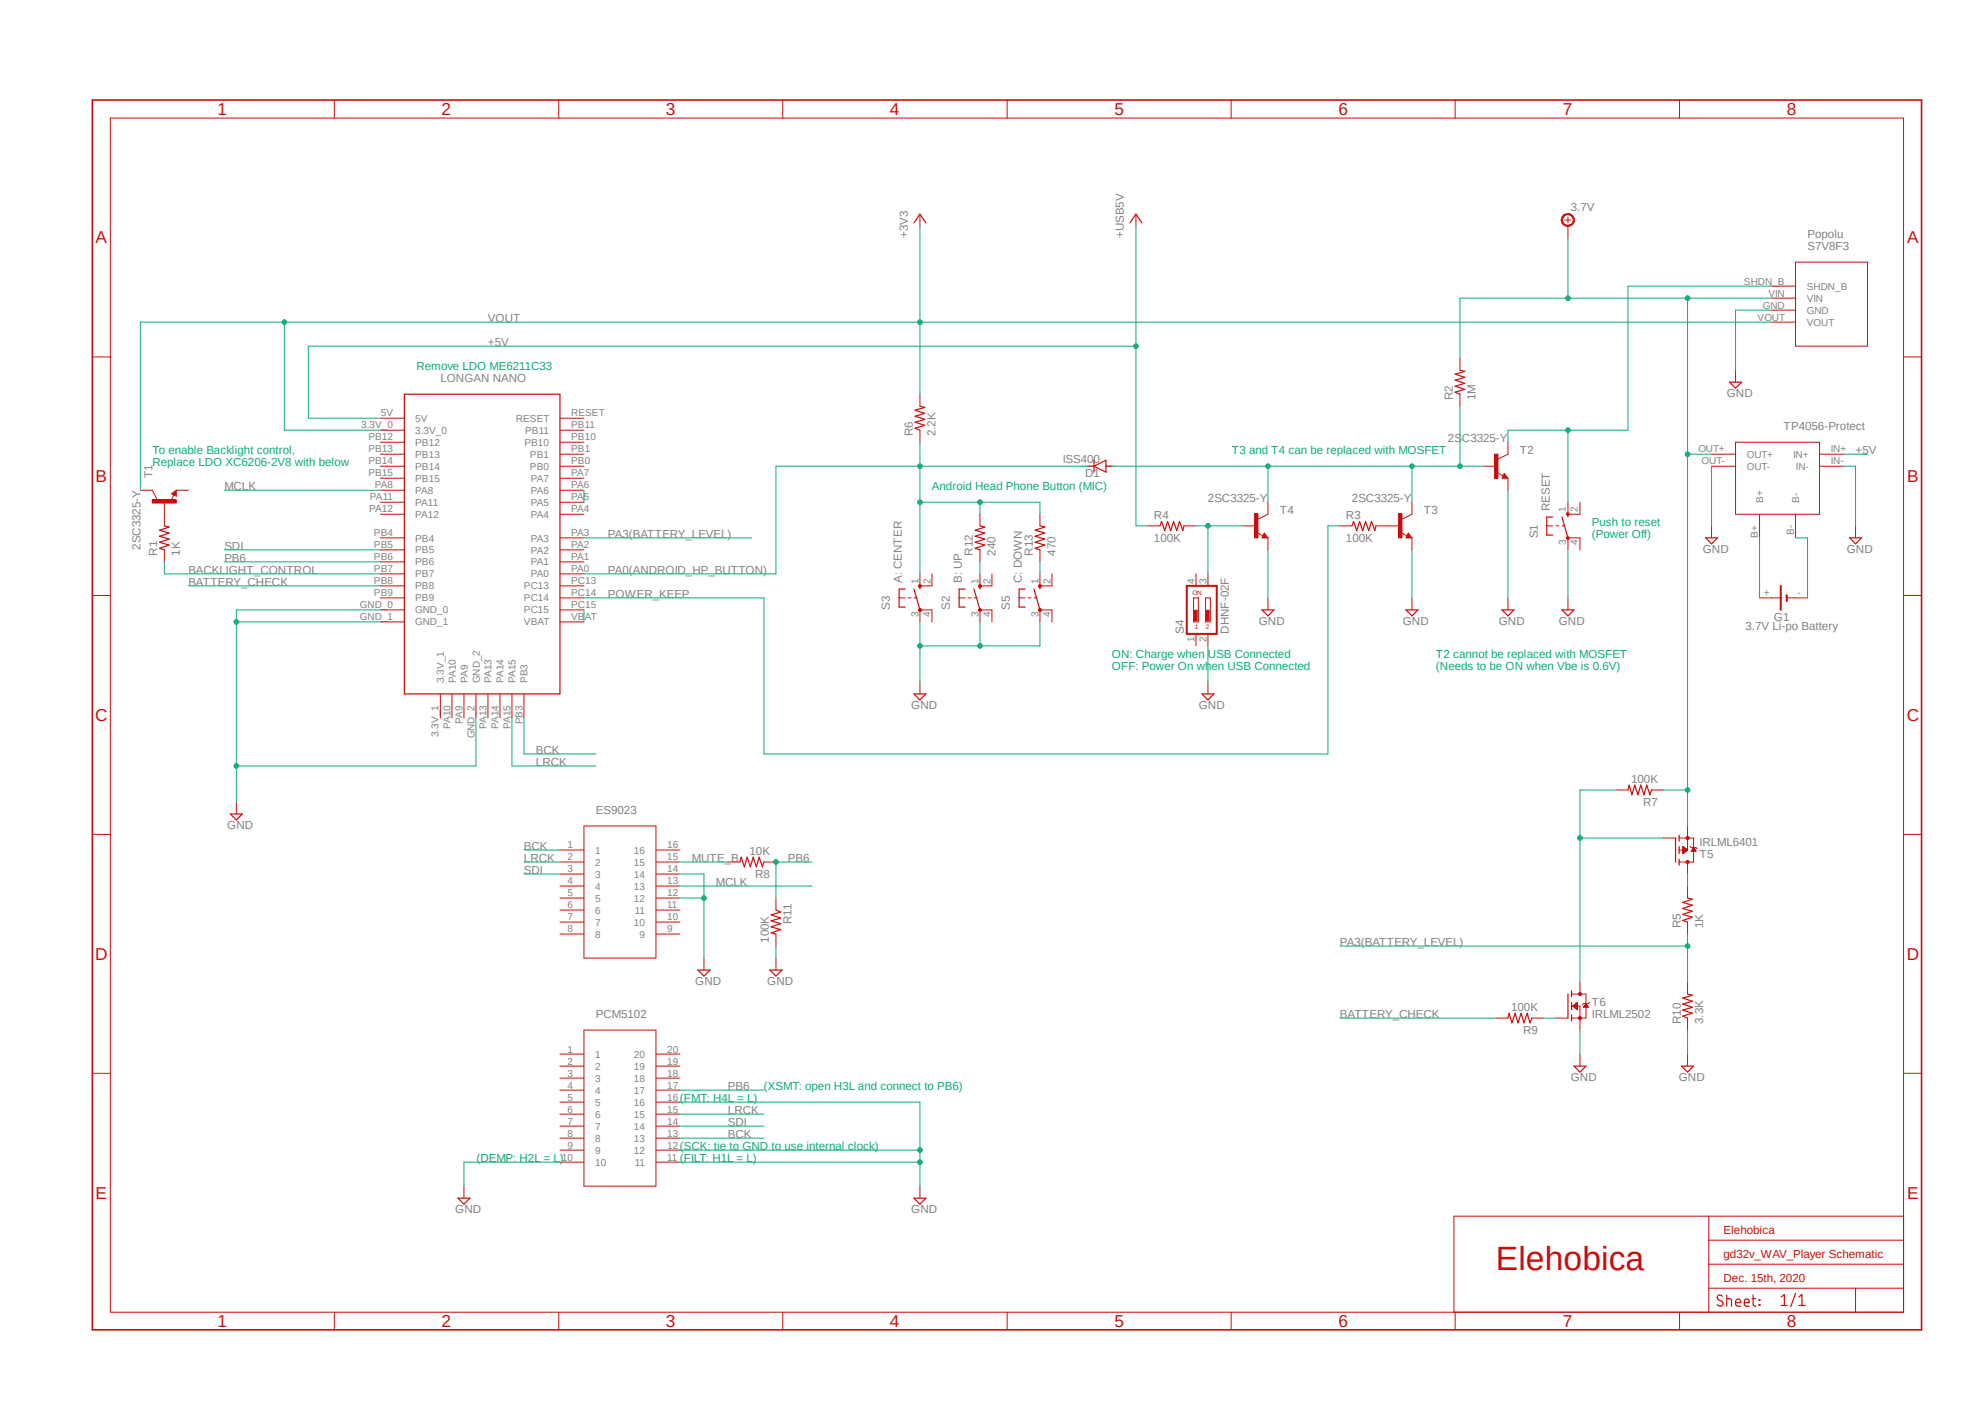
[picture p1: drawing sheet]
<svg xmlns="http://www.w3.org/2000/svg" width="420mm" height="297mm" viewBox="0 0 420 297" stroke-linecap="round" stroke-linejoin="round" font-family="sans-serif">
<path d="M19 20.8l388.2 261.2M407.2 20.8l-388.2 261.2" fill="none" stroke="#fff" stroke-width=".21"/>
<path d="M316.9 100l1.3 .7M319.2 96.1l-2 1M318.4 100.2l.8 1h-1.3z" fill="none" stroke="#c90d0c" stroke-width=".21"/>
<path d="M318.4 100.7l.1 .2h-.3l.2-.5 .5 .6h-.7" fill="none" stroke="#c90d0c" stroke-width=".25"/>
<path d="M316.4 96.1h.7v5.1h-.7z" fill-rule="evenodd" fill="#c90d0c"/>
<path d="M331.2 46.6h1.3M331.9 45.9v1.3M309 75.8v2.5M309 83.4v2.5M314.1 98.6h2.5M316.4 96.1h.7v5.1h-.7zM319.2 93.6v2.5M283.6 111.3h2.6M291.2 111.3h2.6M319.2 101.2v2.5M298.9 126.5v2.5M319.2 126.5v2.5" fill="none" stroke="#c90d0c" stroke-width=".21"/>
<path d="M309 78.3l1 .3-2 .6 2 .6-2 .6 2 .7-2 .6 2 .7-2 .6 1 .4M286.2 111.3l.3-1 .7 2 .6-2 .6 2 .6-2 .7 2 .6-2 .7 2 .2-1M297.6 129h2.5l-1.2 1.3zM317.9 129h2.6l-1.3 1.3z" fill="none" stroke="#c90d0c" stroke-width=".25"/>
<path d="M331 45.4a1.42 1.42 0 0 1 2.2 .6 1.42 1.42 0 0 1-1 1.9 1.42 1.42 0 0 1-1.8-1.3h.3a1.15 1.15 0 0 1 1.5-1.2 1.15 1.15 0 0 1 .6 1.8 1.15 1.15 0 0 1-1.9-.1l-.2-.5h-.3l.2-.7z" fill-rule="evenodd" fill="#c90d0c"/>
<path d="M331 45.4a1.42 1.42 0 0 1 2.2 .6 1.42 1.42 0 0 1-1 1.9 1.42 1.42 0 0 1-1.8-1.3h.3a1.15 1.15 0 0 1 1.5-1.2 1.15 1.15 0 0 1 .6 1.8 1.15 1.15 0 0 1-1.9-.1l-.2-.5h-.3l.2-.7zM331.9 47.8v2.6M327.4 111.3h1.3M329.3 111.3h.6M330.6 111.3h.6M331.9 108.8h2.5M331.9 113.8h2.5" fill="none" stroke="#c90d0c" stroke-width=".21"/>
<path d="M328.7 109.4h-1.3v3.8h1.3M330.6 109.4l1.3 4.4M331.9 108.8v.6" fill="none" stroke="#c90d0c" stroke-width=".25"/>
<path d="M331.6 113.6h.5v.4h-.5z" fill-rule="evenodd" fill="#c90d0c"/>
<path d="M331.6 113.6h.5v.4h-.5z" fill="none" stroke="#c90d0c" stroke-width=".21"/>
<path d="M331.6 108.5h.5v.5h-.5z" fill-rule="evenodd" fill="#c90d0c"/>
<g fill="none" stroke="#c90d0c" stroke-width=".21">
<path d="M194.7 83.4v2.5M194.7 91v2.6M243 111.3h2.5M250.6 111.3h2.5M331.6 108.5h.5v.5h-.5zM331.9 106.3v2.5M331.9 113.8v2.5M334.4 106.3v2.5M334.4 113.8v2.5M190.3 126.5h1.3M192.2 126.5h.7M193.5 126.5h.6"/>
<path d="M194.7 124h2.6M194.7 129h2.6M268.4 126.5v2.5M331.9 126.5v2.5M255.7 144.3v2.5"/>
</g>
<path d="M194.7 85.9l1 .3-2 .6 2 .7-2 .6 2 .6-2 .6 2 .7-2 .6 1 .4M230.3 98.6h1.3M231.6 98.6l2.5-1.2v2.5zM231.6 97.4v2.5M234.1 98.6h1.3M245.5 111.3l.4-1 .6 2 .6-2 .7 2 .6-2 .7 2 .6-2 .6 2 .3-1M191.6 124.6h-1.3v3.8h1.3M193.5 124.6l1.2 4.4M194.7 124v.6M267.1 129h2.6l-1.3 1.3zM330.6 129h2.6l-1.3 1.3zM254.4 146.8h2.6l-1.3 1.3z" fill="none" stroke="#c90d0c" stroke-width=".25"/>
<path d="M194.5 128.9l.2-.2 .3 .2v.4h-.5z" fill-rule="evenodd" fill="#c90d0c"/>
<path d="M194.5 128.9l.2-.2 .3 .2v.4h-.5z" fill="none" stroke="#c90d0c" stroke-width=".21"/>
<path d="M194.5 123.8h.5v.4h-.5z" fill-rule="evenodd" fill="#c90d0c"/>
<g fill="none" stroke="#c90d0c" stroke-width=".21">
<path d="M194.7 45.3v2.5M240.4 45.3v2.5M194.5 123.8h.5v.4h-.5zM194.7 121.4v2.6M194.7 129v2.6M197.3 121.4v2.6M197.3 129v2.6M252.6 126.5h1.1v5.1h-1.1zM255.2 126.5h1v5.1h-1zM342 167.1h2.6M349.6 167.1h2.5M357.2 187.5v2.5"/>
<path d="M357.2 195.1v2.5M316.6 215.4h2.6M324.3 215.4h2.5M357.2 207.8v2.5M357.2 215.4v2.5M357.2 223v2.6"/>
</g>
<path d="M193.5 47.2l1.2-1.9 1.3 1.9M239.2 47.2l1.2-1.9 1.3 1.9M344.6 167.1l.2-1 .6 2 .6-2 .7 2 .6-2 .7 2 .6-2 .6 2 .4-1M357.2 190l1 .2-2 .7 2 .6-2 .7 2 .6-2 .7 2 .6-2 .6 1 .4M319.2 215.4l.2-1 .6 2 .7-2 .6 2 .7-2 .6 2 .6-2 .6 2 .5-1M357.2 210.3l1 .3-2 .6 2 .6-2 .6 2 .7-2 .6 2 .7-2 .6 1 .4M355.9 225.6h2.6l-1.3 1.2z" fill="none" stroke="#c90d0c" stroke-width=".25"/>
<path d="M251.2 124h6.3v10.1h-6.3z" fill="none" stroke="#c90d0c" stroke-width=".42"/>
<path d="M252.9 129.1h.5v2.2h-.5z" fill-rule="evenodd" fill="#c90d0c"/>
<path d="M252.9 129.1h.5v2.2h-.5z" fill="none" stroke="#c90d0c" stroke-width=".21"/>
<path d="M255.4 129.1h.5v2.2h-.5z" fill-rule="evenodd" fill="#c90d0c"/>
<g fill="none" stroke="#c90d0c" stroke-width=".21">
<path d="M380.1 55.5h15.2v17.7h-15.2zM367.4 78.3v2.6M375 60.5h5.1M375 63.1h5.1M375 65.6h5.1M375 68.2h5.1M80.5 96.1h5.1M80.5 98.6h5.1M80.5 93.6h5.1M80.5 91h5.1M80.5 88.5h5.1M118.5 96.1h5.1"/>
<path d="M118.5 98.6h5.1M118.5 93.6h5.1M118.5 91h5.1M118.5 88.5h5.1M362.3 96.1h5.1M362.3 98.6h5.1M367.4 93.6h17.7v15.2h-17.7zM385.1 96.1h5.1M385.1 98.6h5.1M32.2 103.7l1.1 2M36.3 104.5l1-.8v1.3zM36.8 104.6l-.6 1.3"/>
<path d="M80.5 108.8h5.1M80.5 101.2h5.1M80.5 103.7h5.1M80.5 106.3h5.1M80.5 113.8h5.1M80.5 116.3h5.1M80.5 118.9h5.1M118.5 108.8h5.1M118.5 101.2h5.1M118.5 103.7h5.1M118.5 106.3h5.1M118.5 113.8h5.1"/>
<path d="M118.5 116.3h5.1M118.5 118.9h5.1M362.3 111.3v2.5M372.4 108.8v5M380.1 108.8v5M392.8 111.3v2.5M80.5 126.5h5.1M80.5 124h5.1M80.5 121.4h5.1M80.5 129h5.1M80.5 131.6h5.1M118.5 126.5h5.1"/>
<path d="M118.5 124h5.1M118.5 121.4h5.1M118.5 129h5.1M118.5 131.6h5.1M253.1 121.4v2.6M253.1 134.1v2.6M255.4 129.1h.5v2.2h-.5zM255.7 121.4v2.6M255.7 134.1v2.6M372.4 126.5h4.5M378.2 126.5h4.4M93.2 146.8v5.1"/>
<path d="M95.7 146.8v5.1M98.2 146.8v5.1M100.7 146.8v5.1M103.3 146.8v5.1M105.8 146.8v5.1M108.4 146.8v5.1M110.9 146.8v5.1M50 169.7v2.5M118.5 179.8h5.1M123.6 174.8h15.2v27.9h-15.2zM138.8 179.8h5.1M118.5 182.4h5.1"/>
<path d="M118.5 184.9h5.1M118.5 187.5h5.1M118.5 190h5.1M118.5 192.5h5.1M118.5 195.1h5.1M118.5 197.6h5.1M138.8 182.4h5.1M138.8 184.9h5.1M138.8 187.5h5.1M138.8 190h5.1M138.8 192.5h5.1M138.8 195.1h5.1"/>
<path d="M138.8 197.6h5.1M149 202.7v2.5M334.4 223v2.6"/>
</g>
<path d="M85.6 83.4h32.9v63.4h-32.9zM366.1 80.9h2.5l-1.2 1.2zM36.8 104.5l.3-.2v.4l-.5-.2 .6-.5v.7M361 113.8h2.5l-1.2 1.3zM391.5 113.8h2.5l-1.2 1.3zM48.8 172.2h2.5l-1.3 1.3zM147.7 205.2h2.6l-1.3 1.3zM333.2 225.6h2.5l-1.3 1.2z" fill="none" stroke="#c90d0c" stroke-width=".25"/>
<path d="M376.9 124v5M378.2 125.9v1.3" fill="none" stroke="#c90d0c" stroke-width=".42"/>
<path d="M32.2 105.7h5.1v.7h-5.1z" fill-rule="evenodd" fill="#c90d0c"/>
<g fill="none" stroke="#c90d0c" stroke-width=".21">
<path d="M29.7 103.7h2.5M32.2 105.7h5.1v.7h-5.1zM34.8 106.3v5M34.8 116.3v2.6M37.3 103.7h2.6M352.1 177.3h2.6M355.4 177.3h3.1v5.1h-3.1M357.2 174.8v5h-1.8M357.7 179.1l.3 .2h1l.2 .3M154.1 182.4h2.5M161.7 182.4h2.5M164.2 190v2.5"/>
<path d="M164.2 197.6v2.6M357.2 182.4v2.5"/>
</g>
<path d="M34.8 111.3l1 .2-2 .7 2 .6-2 .7 2 .5-2 .7 2 .6-2 .7 1 .3M354.7 177.3v5.1M355.4 176.7v1.3M355.4 179.1v1.5M156.6 182.4l.3-1 .7 2 .5-2 .7 2 .6-2 .7 2 .6-2 .7 2 .3-1M164.2 192.5l1.1 .5-2.1 .5 2.1 .7-2.1 .6 2.1 .6-2.1 .7 2.1 .6-2.1 .7 1 .2M355.4 181.8v1.2" fill="none" stroke="#c90d0c" stroke-width=".25"/>
<circle cx="357.2" cy="177.3" r=".33" fill="#c90d0c"/>
<circle cx="357.2" cy="177.3" r=".33" fill="none" stroke="#c90d0c" stroke-width=".21"/>
<circle cx="357.2" cy="182.4" r=".33" fill="#c90d0c"/>
<g fill="none" stroke="#c90d0c" stroke-width=".21">
<path d="M356.2 179.9h.9M356.2 179.8h1M356.2 179.7h.9M356.2 179.7h.8M356.2 179.6h.7M356.2 179.5h.7M356.2 179.4h.4M356.2 179.1l1 .7-1 .8zM356.2 179.3h.3M356.2 179.2h.2M358.1 179.9h.8M358.1 179.8h.7"/>
<path d="M358.2 179.7h.6M358.3 179.7h.4M358.3 179.6h.4M358.4 179.5h.2M358.5 179.3l.5 .8h-1zM358.5 179.4h.1M356.2 180.1h.7M356.2 180h.8M356.2 180.5h.2M356.2 180.4h.2M356.2 180.3h.3M356.2 180.3h.5"/>
<path d="M356.2 180.2h.7M358 180h1M329.3 215.4h2.6M332.6 210.3h3.1v5.1h-3.1M332.6 212.9h1.8v5M334.4 207.8v2.5M336.5 212.1l-.3 .2h-1l-.3 .3"/>
<circle cx="357.2" cy="182.4" r=".33"/>
</g>
<path d="M331.9 210.3v5.1M332.6 209.6v1.3M332.6 212.1v1.5M332.6 214.7v1.3" fill="none" stroke="#c90d0c" stroke-width=".25"/>
<circle cx="334.4" cy="215.4" r=".33" fill="#c90d0c"/>
<circle cx="334.4" cy="215.4" r=".33" fill="none" stroke="#c90d0c" stroke-width=".21"/>
<circle cx="334.4" cy="210.3" r=".33" fill="#c90d0c"/>
<g fill="none" stroke="#c90d0c" stroke-width=".21">
<path d="M296.6 112.7l1.2 .7M298.1 112.8l.8 1h-1.3zM298.9 108.8l-2.1 1M164.2 202.7v2.5M332.9 212.9h1M332.9 212.9l1 .7M333 212.8h.9M333.1 212.9h.8M333.1 212.7h.8M333.2 213h.7M333.2 213.1h.7M333.2 212.6h.7"/>
<path d="M333.3 212.5h.6M333.3 213.2h.6M333.4 212.4h.5M333.4 213.3h.5M333.5 212.3h.4M333.6 213.4h.3M333.6 212.3h.3M333.7 213.4h.2M333.7 213.5h.2M333.7 212.2h.2M333.8 213.6h.1M333.8 212.1h.1"/>
<path d="M333.9 212.1l-1 .8M333.9 212.1v1.5M335.2 213h.9M335.3 212.9h.8M335.3 212.9h.7M335.4 212.8h.5M335.4 212.7h.5M335.5 212.6h.4M335.5 212.5h.3M335.6 212.4h.1M335.6 212.3h.1M335.7 212.3l.5 .8h-1z"/>
<circle cx="334.4" cy="210.3" r=".33"/>
</g>
<path d="M298.1 113.3l.1 .2h-.4l.3-.5 .5 .7h-.8M163 205.2h2.5l-1.3 1.3z" fill="none" stroke="#c90d0c" stroke-width=".25"/>
<path d="M296.1 108.7h.6v5.1h-.6z" fill-rule="evenodd" fill="#c90d0c"/>
<path d="M266.1 112.7l1.3 .7M267.6 112.8l.8 1h-1.3zM268.4 108.8l-2 1M293.8 111.3h2.5M296.1 108.7h.6v5.1h-.6zM298.9 106.3v2.5M298.9 113.8v2.5" fill="none" stroke="#c90d0c" stroke-width=".21"/>
<path d="M267.6 113.3l.1 .2h-.3l.2-.5 .5 .7h-.7" fill="none" stroke="#c90d0c" stroke-width=".25"/>
<path d="M265.6 108.7h.7v5.1h-.7z" fill-rule="evenodd" fill="#c90d0c"/>
<g fill="none" stroke="#c90d0c" stroke-width=".21">
<path d="M23.4 25h379.5v252.6h-379.5zM70.8 21.2v3.8M118.3 21.2v3.8M165.7 21.2v3.8M213.2 21.2v3.8M260.6 21.2v3.8M308 21.2v3.8M355.5 21.2v3.8M19.5 75.5h3.9M402.9 75.5h3.8M263.3 111.3h2.5M265.6 108.7h.7v5.1h-.7z"/>
<path d="M268.4 106.3v2.5M268.4 113.8v2.5M19.5 126h3.9M203 126.5h1.3M204.9 126.5h.7M206.2 126.5h.6M207.4 124h2.6M207.4 129h2.6M402.9 126h3.8M19.5 176.5h3.9M402.9 176.5h3.8M19.5 227.1h3.9"/>
<path d="M402.9 227.1h3.8M361.7 257.3v20.3M402.9 257.3h-95.1v20.3M70.8 277.6v3.7M118.3 277.6v3.7M165.7 277.6v3.7M213.2 277.6v3.7M260.6 277.6v3.7M308 277.6v3.7M355.5 277.6v3.7M361.7 272.5h41.2M361.7 267.5h41.2"/>
<path d="M361.7 262.4h41.2M392.8 272.5v5.1"/>
</g>
<g fill="none" stroke="#c90d0c" stroke-width=".25">
<path d="M204.3 124.6h-1.3v3.8h1.3M206.2 124.6l1.2 4.4M207.4 124v.6M364.6 274.2a.61 .61 0 0 0-.7-.2 .61 .61 0 0 0-.4 .5l.2 .5 .8 .3a.55 .55 0 0 1 .2 .6 .55 .55 0 0 1-.5 .5l-.7-.4M365.5 274.7h.7l.3 .3v1.4M365.5 274v2.4M367.4 275.6h1.1l-.2-.6-.3-.2-.5 .2-.1 .3v.6l.4 .5h.7M369.2 275.6h1v-.6l-.6-.2a1.09 1.09 0 0 0-.3 1.4l.3 .2h.6M370.8 274.7h.8M371.1 274v1.9l.1 .3 .4 .2M372.4 275l.1 .1zM372.4 276h.1v.2h-.1z"/>
<path d="M377 276.2h1.3M377 274.4l.7-.5v2.3M380.1 273.6l-1.1 2.8M380.7 276.2h1.4M380.7 274.4l.7-.5v2.3"/>
</g>
<path d="M19.5 21.2h387.2v260.1h-387.2z" fill="none" stroke="#c90d0c" stroke-width=".34"/>
<path d="M207.2 128.9l.2-.2 .3 .2v.4h-.5z" fill-rule="evenodd" fill="#c90d0c"/>
<path d="M207.2 128.9l.2-.2 .3 .2v.4h-.5z" fill="none" stroke="#c90d0c" stroke-width=".21"/>
<path d="M207.2 123.8h.5v.4h-.5z" fill-rule="evenodd" fill="#c90d0c"/>
<path d="M207.2 123.8h.5v.4h-.5zM207.4 121.4v2.6M207.4 129v2.6M210 121.4v2.6M210 129v2.6M215.7 126.5h1.3M217.6 126.5h.7M218.9 126.5h.6M220.1 124h2.6M220.1 129h2.6" fill="none" stroke="#c90d0c" stroke-width=".21"/>
<path d="M217 124.6h-1.3v3.8h1.3M218.9 124.6l1.2 4.4M220.1 124v.6" fill="none" stroke="#c90d0c" stroke-width=".25"/>
<path d="M219.9 128.9l.2-.2 .3 .2v.4h-.5z" fill-rule="evenodd" fill="#c90d0c"/>
<path d="M219.9 128.9l.2-.2 .3 .2v.4h-.5z" fill="none" stroke="#c90d0c" stroke-width=".21"/>
<path d="M219.9 123.8h.5v.4h-.5z" fill-rule="evenodd" fill="#c90d0c"/>
<g fill="none" stroke="#c90d0c" stroke-width=".21">
<path d="M207.4 108.8v2.5M207.4 116.3v2.6M220.1 108.8v2.5M220.1 116.3v2.6M219.9 123.8h.5v.4h-.5zM220.1 121.4v2.6M220.1 129v2.6M222.7 121.4v2.6M222.7 129v2.6M194.7 144.3v2.5M123.6 217.9h15.2v33.1h-15.2zM118.5 223h5.1"/>
<path d="M118.5 225.6h5.1M118.5 228.1h5.1M118.5 230.6h5.1M118.5 233.2h5.1M118.5 235.7h5.1M118.5 238.3h5.1M138.8 223h5.1M138.8 225.6h5.1M138.8 228.1h5.1M138.8 230.6h5.1M138.8 233.2h5.1M138.8 235.7h5.1"/>
<path d="M138.8 238.3h5.1M98.2 251v2.5M118.5 240.8h5.1M118.5 243.3h5.1M118.5 245.9h5.1M138.8 240.8h5.1M138.8 243.3h5.1M138.8 245.9h5.1M194.7 251v2.5"/>
</g>
<path d="M207.4 111.3l1 .2-2 .7 2 .6-2 .7 2 .5-2 .7 2 .6-2 .7 1 .3M220.1 111.3l1 .2-2 .7 2 .6-2 .7 2 .5-2 .7 2 .6-2 .7 1 .3M193.5 146.8h2.5l-1.3 1.3zM96.9 253.5h2.6l-1.3 1.3zM193.5 253.5h2.5l-1.3 1.3z" fill="none" stroke="#c90d0c" stroke-width=".25"/>
<circle cx="309" cy="98.6" r=".5" fill="#0dab76"/>
<g fill="none" stroke="#0dab76" stroke-width=".21">
<path d="M298.9 98.6v7.7M309 85.9v12.7M314.1 98.6h-45.7v7.7"/>
<circle cx="309" cy="98.6" r=".5"/>
</g>
<circle cx="298.9" cy="98.6" r=".5" fill="#0dab76"/>
<g fill="none" stroke="#0dab76" stroke-width=".21">
<path d="M235.4 98.6h33"/>
<circle cx="298.9" cy="98.6" r=".5"/>
</g>
<circle cx="268.4" cy="98.6" r=".5" fill="#0dab76"/>
<g fill="none" stroke="#0dab76" stroke-width=".21">
<path d="M375 65.6h-7.6v12.7M268.4 116.3v10.2M298.9 116.3v10.2M319.2 103.7v22.8M331.9 116.3v10.2M50 131.6h30.5M80.5 129h-30.5v40.7M255.7 136.7v7.6M334.4 217.9v5.1M357.2 217.9v5.1"/>
<circle cx="268.4" cy="98.6" r=".5"/>
</g>
<circle cx="50" cy="131.6" r=".5" fill="#0dab76"/>
<g fill="none" stroke="#0dab76" stroke-width=".21">
<path d="M100.7 151.9v10.2h-50.7"/>
<circle cx="50" cy="131.6" r=".5"/>
</g>
<circle cx="50" cy="162.1" r=".5" fill="#0dab76"/>
<g fill="none" stroke="#0dab76" stroke-width=".21">
<path d="M143.9 190h5.1M143.9 184.9h5.1v17.8"/>
<circle cx="50" cy="162.1" r=".5"/>
</g>
<circle cx="149" cy="190" r=".5" fill="#0dab76"/>
<g fill="none" stroke="#0dab76" stroke-width=".21">
<path d="M362.3 98.6v12.7M390.2 98.6h2.6v12.7M164.2 200.2v2.5M143.9 233.2h50.8v17.8M143.9 245.9h50.8"/>
<circle cx="149" cy="190" r=".5"/>
</g>
<circle cx="194.7" cy="245.9" r=".5" fill="#0dab76"/>
<g fill="none" stroke="#0dab76" stroke-width=".21">
<path d="M143.9 243.3h50.8"/>
<circle cx="194.7" cy="245.9" r=".5"/>
</g>
<circle cx="194.7" cy="243.3" r=".5" fill="#0dab76"/>
<g fill="none" stroke="#0dab76" stroke-width=".21">
<path d="M194.7 131.6v12.7M207.4 131.6v5.1M118.5 245.9h-20.3v5.1"/>
<circle cx="194.7" cy="243.3" r=".5"/>
</g>
<circle cx="194.7" cy="136.7" r=".5" fill="#0dab76"/>
<g fill="none" stroke="#0dab76" stroke-width=".21">
<path d="M220.1 131.6v5.1h-25.4"/>
<circle cx="194.7" cy="136.7" r=".5"/>
</g>
<circle cx="207.4" cy="136.7" r=".5" fill="#0dab76"/>
<g fill="none" stroke="#0dab76" stroke-width=".21">
<path d="M253.1 111.3h10.2"/>
<circle cx="207.4" cy="136.7" r=".5"/>
</g>
<circle cx="255.7" cy="111.3" r=".5" fill="#0dab76"/>
<g fill="none" stroke="#0dab76" stroke-width=".21">
<path d="M194.7 93.6v27.8M194.7 98.6h35.6M255.7 111.3v10.1"/>
<circle cx="255.7" cy="111.3" r=".5"/>
</g>
<circle cx="194.7" cy="98.6" r=".5" fill="#0dab76"/>
<g fill="none" stroke="#0dab76" stroke-width=".21">
<path d="M194.7 98.6h-30.5v22.8h-40.6M207.4 106.3h12.7v2.5"/>
<circle cx="194.7" cy="98.6" r=".5"/>
</g>
<circle cx="194.7" cy="106.3" r=".5" fill="#0dab76"/>
<g fill="none" stroke="#0dab76" stroke-width=".21">
<path d="M194.7 106.3h12.7v2.5"/>
<circle cx="194.7" cy="106.3" r=".5"/>
</g>
<circle cx="207.4" cy="106.3" r=".5" fill="#0dab76"/>
<g fill="none" stroke="#0dab76" stroke-width=".21">
<path d="M194.7 47.8v35.6"/>
<circle cx="207.4" cy="106.3" r=".5"/>
</g>
<circle cx="194.7" cy="68.2" r=".5" fill="#0dab76"/>
<g fill="none" stroke="#0dab76" stroke-width=".21">
<path d="M29.7 68.2h345.3M60.2 68.2v22.8h20.3"/>
<circle cx="194.7" cy="68.2" r=".5"/>
</g>
<circle cx="60.2" cy="68.2" r=".5" fill="#0dab76"/>
<g fill="none" stroke="#0dab76" stroke-width=".21">
<path d="M29.7 68.2v35.5M334.4 177.3h17.7M342 167.1h-7.6v40.7"/>
<circle cx="60.2" cy="68.2" r=".5"/>
</g>
<circle cx="334.4" cy="177.3" r=".5" fill="#0dab76"/>
<g fill="none" stroke="#0dab76" stroke-width=".21">
<path d="M331.9 50.4v12.7h-22.9v12.7M39.9 124h40.6M357.2 184.9v2.6M283.6 215.4h33M326.8 215.4h2.5"/>
<circle cx="334.4" cy="177.3" r=".5"/>
</g>
<circle cx="331.9" cy="63.1" r=".5" fill="#0dab76"/>
<g fill="none" stroke="#0dab76" stroke-width=".21">
<path d="M331.9 63.1h43.1M357.2 63.1v33"/>
<circle cx="331.9" cy="63.1" r=".5"/>
</g>
<circle cx="357.2" cy="63.1" r=".5" fill="#0dab76"/>
<g fill="none" stroke="#0dab76" stroke-width=".21">
<path d="M362.3 96.1h-5.1v71h-5.1"/>
<circle cx="357.2" cy="63.1" r=".5"/>
</g>
<circle cx="357.2" cy="167.1" r=".5" fill="#0dab76"/>
<g fill="none" stroke="#0dab76" stroke-width=".21">
<path d="M357.2 167.1v7.7"/>
<circle cx="357.2" cy="167.1" r=".5"/>
</g>
<circle cx="357.2" cy="96.1" r=".5" fill="#0dab76"/>
<g fill="none" stroke="#0dab76" stroke-width=".21">
<path d="M375 60.5h-30.4v30.5h-25.4v2.6M331.9 91v15.3"/>
<circle cx="357.2" cy="96.1" r=".5"/>
</g>
<circle cx="331.9" cy="91" r=".5" fill="#0dab76"/>
<g fill="none" stroke="#0dab76" stroke-width=".21">
<path d="M357.2 197.6v10.2M283.6 200.2h73.6"/>
<circle cx="331.9" cy="91" r=".5"/>
</g>
<circle cx="357.2" cy="200.2" r=".5" fill="#0dab76"/>
<g fill="none" stroke="#0dab76" stroke-width=".21">
<path d="M240.4 47.8v63.5M240.4 73.2h-175.1v15.3h15.2M123.6 113.8h35.6"/>
<circle cx="357.2" cy="200.2" r=".5"/>
</g>
<circle cx="240.4" cy="73.2" r=".5" fill="#0dab76"/>
<g fill="none" stroke="#0dab76" stroke-width=".21">
<path d="M390.2 96.1h5.1M34.8 118.9v2.5h45.7M47.5 116.3h33M47.5 103.7h33M47.5 118.9h33M123.6 103.7v2.6M240.4 111.3h2.6M283.6 111.3h-2.5v48.2h-119.4v-33h-38.1M372.4 113.8v12.7M380.1 113.8h2.5v12.7M123.6 129v2.6M108.4 151.9v10.2h17.7"/>
<path d="M110.9 151.9v7.6h15.2M110.9 179.8h7.6M110.9 184.9h7.6M110.9 182.4h7.6M143.9 187.5h28M164.2 182.4v7.6M143.9 238.3h17.8M143.9 235.7h17.8M143.9 240.8h17.8"/>
<circle cx="240.4" cy="73.2" r=".5"/>
</g>
<circle cx="164.2" cy="182.4" r=".5" fill="#0dab76"/>
<g fill="none" stroke="#0dab76" stroke-width=".21">
<path d="M207.4 118.9v2.5M220.1 118.9v2.5M143.9 182.4h10.2M164.2 182.4h7.7M143.9 230.6h17.8"/>
<circle cx="164.2" cy="182.4" r=".5"/>
</g>
<text font-size="7.1" fill="#c90d0c" x="316.6" y="268.7">Elehobica</text>
<g font-size="3.6" fill="#c90d0c">
<text x="46" y="24.4">1</text>
<text x="93.5" y="24.4">2</text>
<text x="141" y="24.4">3</text>
<text x="188.4" y="24.4">4</text>
<text x="235.9" y="24.4">5</text>
<text x="283.3" y="24.4">6</text>
<text x="330.8" y="24.4">7</text>
<text x="378.2" y="24.4">8</text>
<text x="20.2" y="51.5">A</text>
<text x="403.7" y="51.5">A</text>
<text x="20.2" y="102">B</text>
<text x="403.7" y="102">B</text>
<text x="20.1" y="152.6">C</text>
<text x="403.6" y="152.6">C</text>
<text x="20.1" y="203">D</text>
<text x="403.6" y="203">D</text>
<text x="20.2" y="253.6">E</text>
<text x="403.7" y="253.6">E</text>
<text x="46" y="280.8">1</text>
<text x="93.5" y="280.8">2</text>
<text x="141" y="280.8">3</text>
<text x="188.4" y="280.8">4</text>
<text x="235.9" y="280.8">5</text>
<text x="283.3" y="280.8">6</text>
<text x="330.8" y="280.8">7</text>
<text x="378.2" y="280.8">8</text>
</g>
<g font-size="2.5" fill="#808080">
<text x="332.5" y="44.6">3.7V</text>
<text x="192.2" y="50.4" transform="rotate(-90 192.2 50.4)">+3V3</text>
<text x="237.9" y="50.4" transform="rotate(-90 237.9 50.4)">+USB5V</text>
<text x="382.6" y="50.3">Popolu</text>
<text x="382.6" y="52.9">S7V8F3</text>
<text x="103.3" y="68.2">VOUT</text>
<text x="103.3" y="73.2">+5V</text>
<text x="93.2" y="80.9">LONGAN NANO</text>
<text x="365.5" y="84">GND</text>
<text x="307.5" y="84.7" transform="rotate(-90 307.5 84.7)">R2</text>
<text x="312.3" y="84.7" transform="rotate(-90 312.3 84.7)">1M</text>
<text x="193.2" y="92.3" transform="rotate(-90 193.2 92.3)">R6</text>
<text x="198" y="92.3" transform="rotate(-90 198 92.3)">2.2K</text>
<text x="306.5" y="93.6">2SC3325-Y</text>
<text x="377.5" y="91">TP4056-Protect</text>
<text x="32.2" y="101.2" transform="rotate(-90 32.2 101.2)">T1</text>
<text x="224.9" y="98">ISS400</text>
<text x="229.7" y="100.8">D1</text>
<text x="321.7" y="96.1">T2</text>
<text x="392.8" y="96.1">+5V</text>
<text x="47.5" y="103.7">MCLK</text>
<text x="255.7" y="106.3">2SC3325-Y</text>
<text x="286.2" y="106.3">2SC3325-Y</text>
<text x="128.7" y="113.9">PA3(BATTERY_LEVEL)</text>
<text x="244.3" y="109.8">R4</text>
<text x="270.9" y="108.8">T4</text>
<text x="284.9" y="109.8">R3</text>
<text x="301.4" y="108.8">T3</text>
<text x="325.5" y="113.9" transform="rotate(-90 325.5 113.9)">S1</text>
<text x="328.1" y="108.1" transform="rotate(-90 328.1 108.1)">RESET</text>
<text x="29.7" y="116.3" transform="rotate(-90 29.7 116.3)">2SC3325-Y</text>
<text x="33.3" y="117.6" transform="rotate(-90 33.3 117.6)">R1</text>
<text x="38.1" y="117.6" transform="rotate(-90 38.1 117.6)">1K</text>
<text x="47.5" y="118.9">PB6</text>
<text x="47.5" y="116.3">SDI</text>
<text x="205.9" y="117.6" transform="rotate(-90 205.9 117.6)">R12</text>
<text x="210.7" y="117.6" transform="rotate(-90 210.7 117.6)">240</text>
<text x="218.6" y="117.6" transform="rotate(-90 218.6 117.6)">R13</text>
<text x="223.4" y="117.6" transform="rotate(-90 223.4 117.6)">470</text>
<text x="244.3" y="114.6">100K</text>
<text x="284.9" y="114.6">100K</text>
<text x="360.4" y="117">GND</text>
<text x="390.9" y="117">GND</text>
<text x="39.9" y="124">BATTERY_CHECK</text>
<text x="39.9" y="121.4">BACKLIGHT_CONTROL</text>
<text x="128.7" y="121.4">PA0(ANDROID_HP_BUTTON)</text>
<text x="190.9" y="123.4" transform="rotate(-90 190.9 123.4)">A: CENTER</text>
<text x="203.6" y="123.4" transform="rotate(-90 203.6 123.4)">B: UP</text>
<text x="216.3" y="123.4" transform="rotate(-90 216.3 123.4)">C: DOWN</text>
<text x="128.7" y="126.5">POWER_KEEP</text>
<text x="188.4" y="129" transform="rotate(-90 188.4 129)">S3</text>
<text x="201.1" y="129" transform="rotate(-90 201.1 129)">S2</text>
<text x="213.8" y="129" transform="rotate(-90 213.8 129)">S5</text>
<text x="375.5" y="131.5">G1</text>
<text x="250.6" y="134.1" transform="rotate(-90 250.6 134.1)">S4</text>
<text x="260.1" y="134.1" transform="rotate(-90 260.1 134.1)">DHNF-02F</text>
<text x="266.4" y="132.2">GND</text>
<text x="296.9" y="132.2">GND</text>
<text x="317.2" y="132.2">GND</text>
<text x="329.9" y="132.2">GND</text>
<text x="369.5" y="133.4">3.7V Li-po Battery</text>
<text x="192.9" y="150">GND</text>
<text x="253.7" y="150">GND</text>
<text x="113.4" y="159.5">BCK</text>
<text x="113.4" y="162.1">LRCK</text>
<text x="345.3" y="165.6">100K</text>
<text x="126.1" y="172.2">ES9023</text>
<text x="347.8" y="170.4">R7</text>
<text x="48.1" y="175.4">GND</text>
<text x="110.9" y="179.8">BCK</text>
<text x="359.7" y="179.1">IRLML6401</text>
<text x="110.9" y="184.9">SDI</text>
<text x="110.9" y="182.4">LRCK</text>
<text x="146.5" y="182.4">MUTE_B</text>
<text x="158.7" y="180.8">10K</text>
<text x="159.8" y="185.7">R8</text>
<text x="166.8" y="182.4">PB6</text>
<text x="359.7" y="181.6">T5</text>
<text x="151.5" y="187.5">MCLK</text>
<text x="167.5" y="195.6" transform="rotate(-90 167.5 195.6)">R11</text>
<text x="355.8" y="196.3" transform="rotate(-90 355.8 196.3)">R5</text>
<text x="360.5" y="196.3" transform="rotate(-90 360.5 196.3)">1K</text>
<text x="162.7" y="199.5" transform="rotate(-90 162.7 199.5)">100K</text>
<text x="283.6" y="200.2">PA3(BATTERY_LEVEL)</text>
<text x="147.1" y="208.4">GND</text>
<text x="162.4" y="208.4">GND</text>
<text x="126.1" y="215.4">PCM5102</text>
<text x="283.6" y="215.4">BATTERY_CHECK</text>
<text x="319.9" y="213.9">100K</text>
<text x="337" y="215.4">IRLML2502</text>
<text x="337" y="212.9">T6</text>
<text x="322.4" y="218.7">R9</text>
<text x="355.8" y="216.7" transform="rotate(-90 355.8 216.7)">R10</text>
<text x="360.5" y="216.7" transform="rotate(-90 360.5 216.7)">3.3K</text>
<text x="154.1" y="230.6">PB6</text>
<text x="332.5" y="228.7">GND</text>
<text x="355.3" y="228.7">GND</text>
<text x="154.1" y="238.3">SDI</text>
<text x="154.1" y="235.7">LRCK</text>
<text x="154.1" y="240.8">BCK</text>
<text x="96.3" y="256.6">GND</text>
<text x="192.9" y="256.6">GND</text>
</g>
<g font-size="2.5" fill="#0dab76">
<text x="88.1" y="78.3">Remove LDO ME6211C33</text>
<text x="32.2" y="96">To enable Backlight control,</text>
<text x="32.2" y="98.6">Replace LDO XC6206-2V8 with below</text>
<text x="260.8" y="96.1">T3 and T4 can be replaced with MOSFET</text>
<text x="197.3" y="103.7">Android Head Phone Button (MIC)</text>
<text x="337" y="111.3">Push to reset</text>
<text x="337" y="113.9">(Power Off)</text>
<text x="235.4" y="139.1">ON: Charge when USB Connected</text>
<text x="235.4" y="141.7">OFF: Power On when USB Connected</text>
<text x="303.9" y="139.1">T2 cannot be replaced with MOSFET</text>
<text x="303.9" y="141.7">(Needs to be ON when Vbe is 0.6V)</text>
<text x="143.9" y="233.2">(FMT: H4L = L)</text>
<text x="161.7" y="230.6">(XSMT: open H3L and connect to PB6)</text>
<text x="100.8" y="245.9">(DEMP: H2L = L)</text>
<text x="143.9" y="245.9">(FILT: H1L = L)</text>
<text x="143.9" y="243.3">(SCK: tie to GND to use internal clock)</text>
</g>
<g font-size="2.5" fill="#c90d0c">
<text x="364.8" y="261.1">Elehobica</text>
<text x="364.8" y="266.2">gd32v_WAV_Player Schematic</text>
<text x="364.8" y="271.3">Dec. 15th, 2020</text>
</g>
<g font-size="2.1" fill="#808080">
<text x="369.1" y="60.2">SHDN_B</text>
<text x="373.1" y="65.3">GND</text>
<text x="374.3" y="62.7">VIN</text>
<text x="382.4" y="61.3">SHDN_B</text>
<text x="382.4" y="63.8">VIN</text>
<text x="372" y="67.8">VOUT</text>
<text x="382.4" y="66.4">GND</text>
<text x="382.4" y="68.9">VOUT</text>
<text x="80.6" y="88.1">5V</text>
<text x="87.9" y="89.2">5V</text>
<text x="109.2" y="89.2">RESET</text>
<text x="120.9" y="88.1">RESET</text>
<text x="76.4" y="90.6">3.3V_0</text>
<text x="78" y="93.1">PB12</text>
<text x="78" y="95.7">PB13</text>
<text x="87.9" y="91.8">3.3V_0</text>
<text x="87.9" y="94.3">PB12</text>
<text x="111" y="94.3">PB10</text>
<text x="111.2" y="91.8">PB11</text>
<text x="120.9" y="93.1">PB10</text>
<text x="120.9" y="90.6">PB11</text>
<text x="120.9" y="95.7">PB1</text>
<text x="359.5" y="95.7">OUT+</text>
<text x="387.5" y="95.7">IN+</text>
<text x="78" y="98.2">PB14</text>
<text x="78" y="100.8">PB15</text>
<text x="87.9" y="96.9">PB13</text>
<text x="87.9" y="99.4">PB14</text>
<text x="87.9" y="101.9">PB15</text>
<text x="112.2" y="99.4">PB0</text>
<text x="112.2" y="96.9">PB1</text>
<text x="112.3" y="101.9">PA7</text>
<text x="120.9" y="100.8">PA7</text>
<text x="120.9" y="98.2">PB0</text>
<text x="360.2" y="98.2">OUT-</text>
<text x="369.7" y="96.9">OUT+</text>
<text x="369.7" y="99.4">OUT-</text>
<text x="379.6" y="96.9">IN+</text>
<text x="380.1" y="99.4">IN-</text>
<text x="387.5" y="98.2">IN-</text>
<text x="78.3" y="105.8">PA11</text>
<text x="79.3" y="103.3">PA8</text>
<text x="87.9" y="104.5">PA8</text>
<text x="87.9" y="107">PA11</text>
<text x="112.3" y="107">PA5</text>
<text x="112.3" y="104.5">PA6</text>
<text x="120.9" y="105.8">PA5</text>
<text x="120.9" y="103.3">PA6</text>
<text x="373.2" y="106.4" transform="rotate(-90 373.2 106.4)">B+</text>
<text x="380.8" y="106.4" transform="rotate(-90 380.8 106.4)">B-</text>
<text x="78.1" y="108.4">PA12</text>
<text x="79.2" y="113.5">PB4</text>
<text x="87.9" y="109.6">PA12</text>
<text x="112.3" y="109.6">PA4</text>
<text x="120.9" y="113.5">PA3</text>
<text x="120.9" y="108.4">PA4</text>
<text x="331.5" y="108.4" transform="rotate(-90 331.5 108.4)">1</text>
<text x="334" y="108.4" transform="rotate(-90 334 108.4)">2</text>
<text x="372.1" y="113.8" transform="rotate(-90 372.1 113.8)">B+</text>
<text x="379.7" y="113.2" transform="rotate(-90 379.7 113.2)">B-</text>
<text x="79.2" y="116">PB5</text>
<text x="79.2" y="118.5">PB6</text>
<text x="87.9" y="114.6">PB4</text>
<text x="87.9" y="117.1">PB5</text>
<text x="87.9" y="119.6">PB6</text>
<text x="112.3" y="119.6">PA1</text>
<text x="112.3" y="117.2">PA2</text>
<text x="112.3" y="114.6">PA3</text>
<text x="120.9" y="118.5">PA1</text>
<text x="120.9" y="116">PA2</text>
<text x="331.5" y="115.4" transform="rotate(-90 331.5 115.4)">3</text>
<text x="334" y="115.4" transform="rotate(-90 334 115.4)">4</text>
<text x="79.2" y="123.6">PB8</text>
<text x="79.2" y="121.1">PB7</text>
<text x="87.9" y="124.7">PB8</text>
<text x="87.9" y="122.2">PB7</text>
<text x="110.9" y="124.7">PC13</text>
<text x="112.3" y="122.2">PA0</text>
<text x="120.9" y="123.6">PC13</text>
<text x="120.9" y="121.1">PA0</text>
<text x="194.4" y="123.6" transform="rotate(-90 194.4 123.6)">1</text>
<text x="196.9" y="123.6" transform="rotate(-90 196.9 123.6)">2</text>
<text x="207.1" y="123.6" transform="rotate(-90 207.1 123.6)">1</text>
<text x="209.6" y="123.6" transform="rotate(-90 209.6 123.6)">2</text>
<text x="219.8" y="123.6" transform="rotate(-90 219.8 123.6)">1</text>
<text x="222.3" y="123.6" transform="rotate(-90 222.3 123.6)">2</text>
<text x="252.8" y="123.6" transform="rotate(-90 252.8 123.6)">4</text>
<text x="255.3" y="123.6" transform="rotate(-90 255.3 123.6)">3</text>
<text x="76.2" y="128.7">GND_0</text>
<text x="76.2" y="131.2">GND_1</text>
<text x="79.2" y="126.2">PB9</text>
<text x="87.9" y="129.8">GND_0</text>
<text x="87.9" y="127.3">PB9</text>
<text x="110.9" y="127.3">PC14</text>
<text x="110.9" y="129.8">PC15</text>
<text x="120.9" y="126.2">PC14</text>
<text x="120.9" y="128.7">PC15</text>
<text x="120.9" y="131.2">VBAT</text>
<text x="194.4" y="130.6" transform="rotate(-90 194.4 130.6)">3</text>
<text x="196.9" y="130.6" transform="rotate(-90 196.9 130.6)">4</text>
<text x="207.1" y="130.6" transform="rotate(-90 207.1 130.6)">3</text>
<text x="209.6" y="130.6" transform="rotate(-90 209.6 130.6)">4</text>
<text x="219.8" y="130.6" transform="rotate(-90 219.8 130.6)">3</text>
<text x="222.3" y="130.6" transform="rotate(-90 222.3 130.6)">4</text>
<text x="373.4" y="126.2">+</text>
<text x="380.5" y="126.2">-</text>
<text x="87.9" y="132.3">GND_1</text>
<text x="110.9" y="132.3">VBAT</text>
<text x="252.8" y="135.7" transform="rotate(-90 252.8 135.7)">1</text>
<text x="255.3" y="135.7" transform="rotate(-90 255.3 135.7)">2</text>
<text x="94" y="144.5" transform="rotate(-90 94 144.5)">3.3V_1</text>
<text x="96.5" y="144.5" transform="rotate(-90 96.5 144.5)">PA10</text>
<text x="99" y="144.5" transform="rotate(-90 99 144.5)">PA9</text>
<text x="101.6" y="144.5" transform="rotate(-90 101.6 144.5)">GND_2</text>
<text x="104" y="144.5" transform="rotate(-90 104 144.5)">PA13</text>
<text x="106.6" y="144.5" transform="rotate(-90 106.6 144.5)">PA14</text>
<text x="109.1" y="144.5" transform="rotate(-90 109.1 144.5)">PA15</text>
<text x="111.7" y="144.5" transform="rotate(-90 111.7 144.5)">PB3</text>
<text x="92.8" y="156" transform="rotate(-90 92.8 156)">3.3V_1</text>
<text x="95.3" y="154.3" transform="rotate(-90 95.3 154.3)">PA10</text>
<text x="97.9" y="153.1" transform="rotate(-90 97.9 153.1)">PA9</text>
<text x="102.9" y="154.3" transform="rotate(-90 102.9 154.3)">PA13</text>
<text x="105.5" y="154.3" transform="rotate(-90 105.5 154.3)">PA14</text>
<text x="108" y="154.3" transform="rotate(-90 108 154.3)">PA15</text>
<text x="110.6" y="153.2" transform="rotate(-90 110.6 153.2)">PB3</text>
<text x="100.4" y="156.2" transform="rotate(-90 100.4 156.2)">GND_2</text>
<text x="120.1" y="179.5">1</text>
<text x="141.2" y="179.5">16</text>
<text x="120.1" y="182">2</text>
<text x="120.1" y="184.6">3</text>
<text x="126" y="180.6">1</text>
<text x="126" y="183.1">2</text>
<text x="126" y="185.7">3</text>
<text x="134.2" y="183.1">15</text>
<text x="134.2" y="185.7">14</text>
<text x="134.2" y="180.6">16</text>
<text x="141.2" y="182">15</text>
<text x="141.2" y="184.6">14</text>
<text x="120.1" y="187.1">4</text>
<text x="120.1" y="189.7">5</text>
<text x="126" y="188.2">4</text>
<text x="126" y="190.8">5</text>
<text x="134.2" y="190.8">12</text>
<text x="134.2" y="188.2">13</text>
<text x="141.2" y="189.7">12</text>
<text x="141.2" y="187.1">13</text>
<text x="120.1" y="192.2">6</text>
<text x="120.1" y="194.7">7</text>
<text x="120.1" y="197.3">8</text>
<text x="126" y="193.3">6</text>
<text x="126" y="195.8">7</text>
<text x="134.2" y="195.8">10</text>
<text x="134.4" y="193.3">11</text>
<text x="141.2" y="197.3">9</text>
<text x="141.2" y="194.7">10</text>
<text x="141.2" y="192.2">11</text>
<text x="126" y="198.4">8</text>
<text x="135.4" y="198.4">9</text>
<text x="120.1" y="222.7">1</text>
<text x="120.1" y="225.2">2</text>
<text x="120.1" y="227.8">3</text>
<text x="126" y="223.8">1</text>
<text x="126" y="226.3">2</text>
<text x="134.2" y="226.3">19</text>
<text x="134.2" y="223.8">20</text>
<text x="141.2" y="225.2">19</text>
<text x="141.2" y="227.8">18</text>
<text x="141.2" y="222.7">20</text>
<text x="120.1" y="230.3">4</text>
<text x="120.1" y="232.8">5</text>
<text x="126" y="228.9">3</text>
<text x="126" y="231.4">4</text>
<text x="126" y="233.9">5</text>
<text x="134.2" y="233.9">16</text>
<text x="134.2" y="231.4">17</text>
<text x="134.2" y="228.9">18</text>
<text x="141.2" y="232.8">16</text>
<text x="141.2" y="230.3">17</text>
<text x="120.1" y="235.4">6</text>
<text x="120.1" y="237.9">7</text>
<text x="126" y="236.5">6</text>
<text x="126" y="239">7</text>
<text x="134.2" y="239">14</text>
<text x="134.2" y="236.5">15</text>
<text x="141.2" y="237.9">14</text>
<text x="141.2" y="235.4">15</text>
<text x="118.9" y="245.5">10</text>
<text x="120.1" y="240.5">8</text>
<text x="120.1" y="243">9</text>
<text x="126" y="241.6">8</text>
<text x="126" y="244.1">9</text>
<text x="134.2" y="241.6">13</text>
<text x="134.2" y="244.1">12</text>
<text x="141.2" y="240.5">13</text>
<text x="141.2" y="243">12</text>
<text x="141.2" y="245.5">11</text>
<text x="126" y="246.6">10</text>
<text x="134.4" y="246.6">11</text>
</g>
<g font-size="1.4" fill="#c90d0c">
<text x="252.4" y="126">ON</text>
<text x="252.9" y="133.1">1</text>
<text x="255.3" y="133.1">2</text>
</g>
<g font-size=".5" fill="#ffba08">
<text x="228.8" y="98.9">SpiceOrder 2</text>
<text x="233.9" y="98.9">SpiceOrder 1</text>
</g>
</svg>
